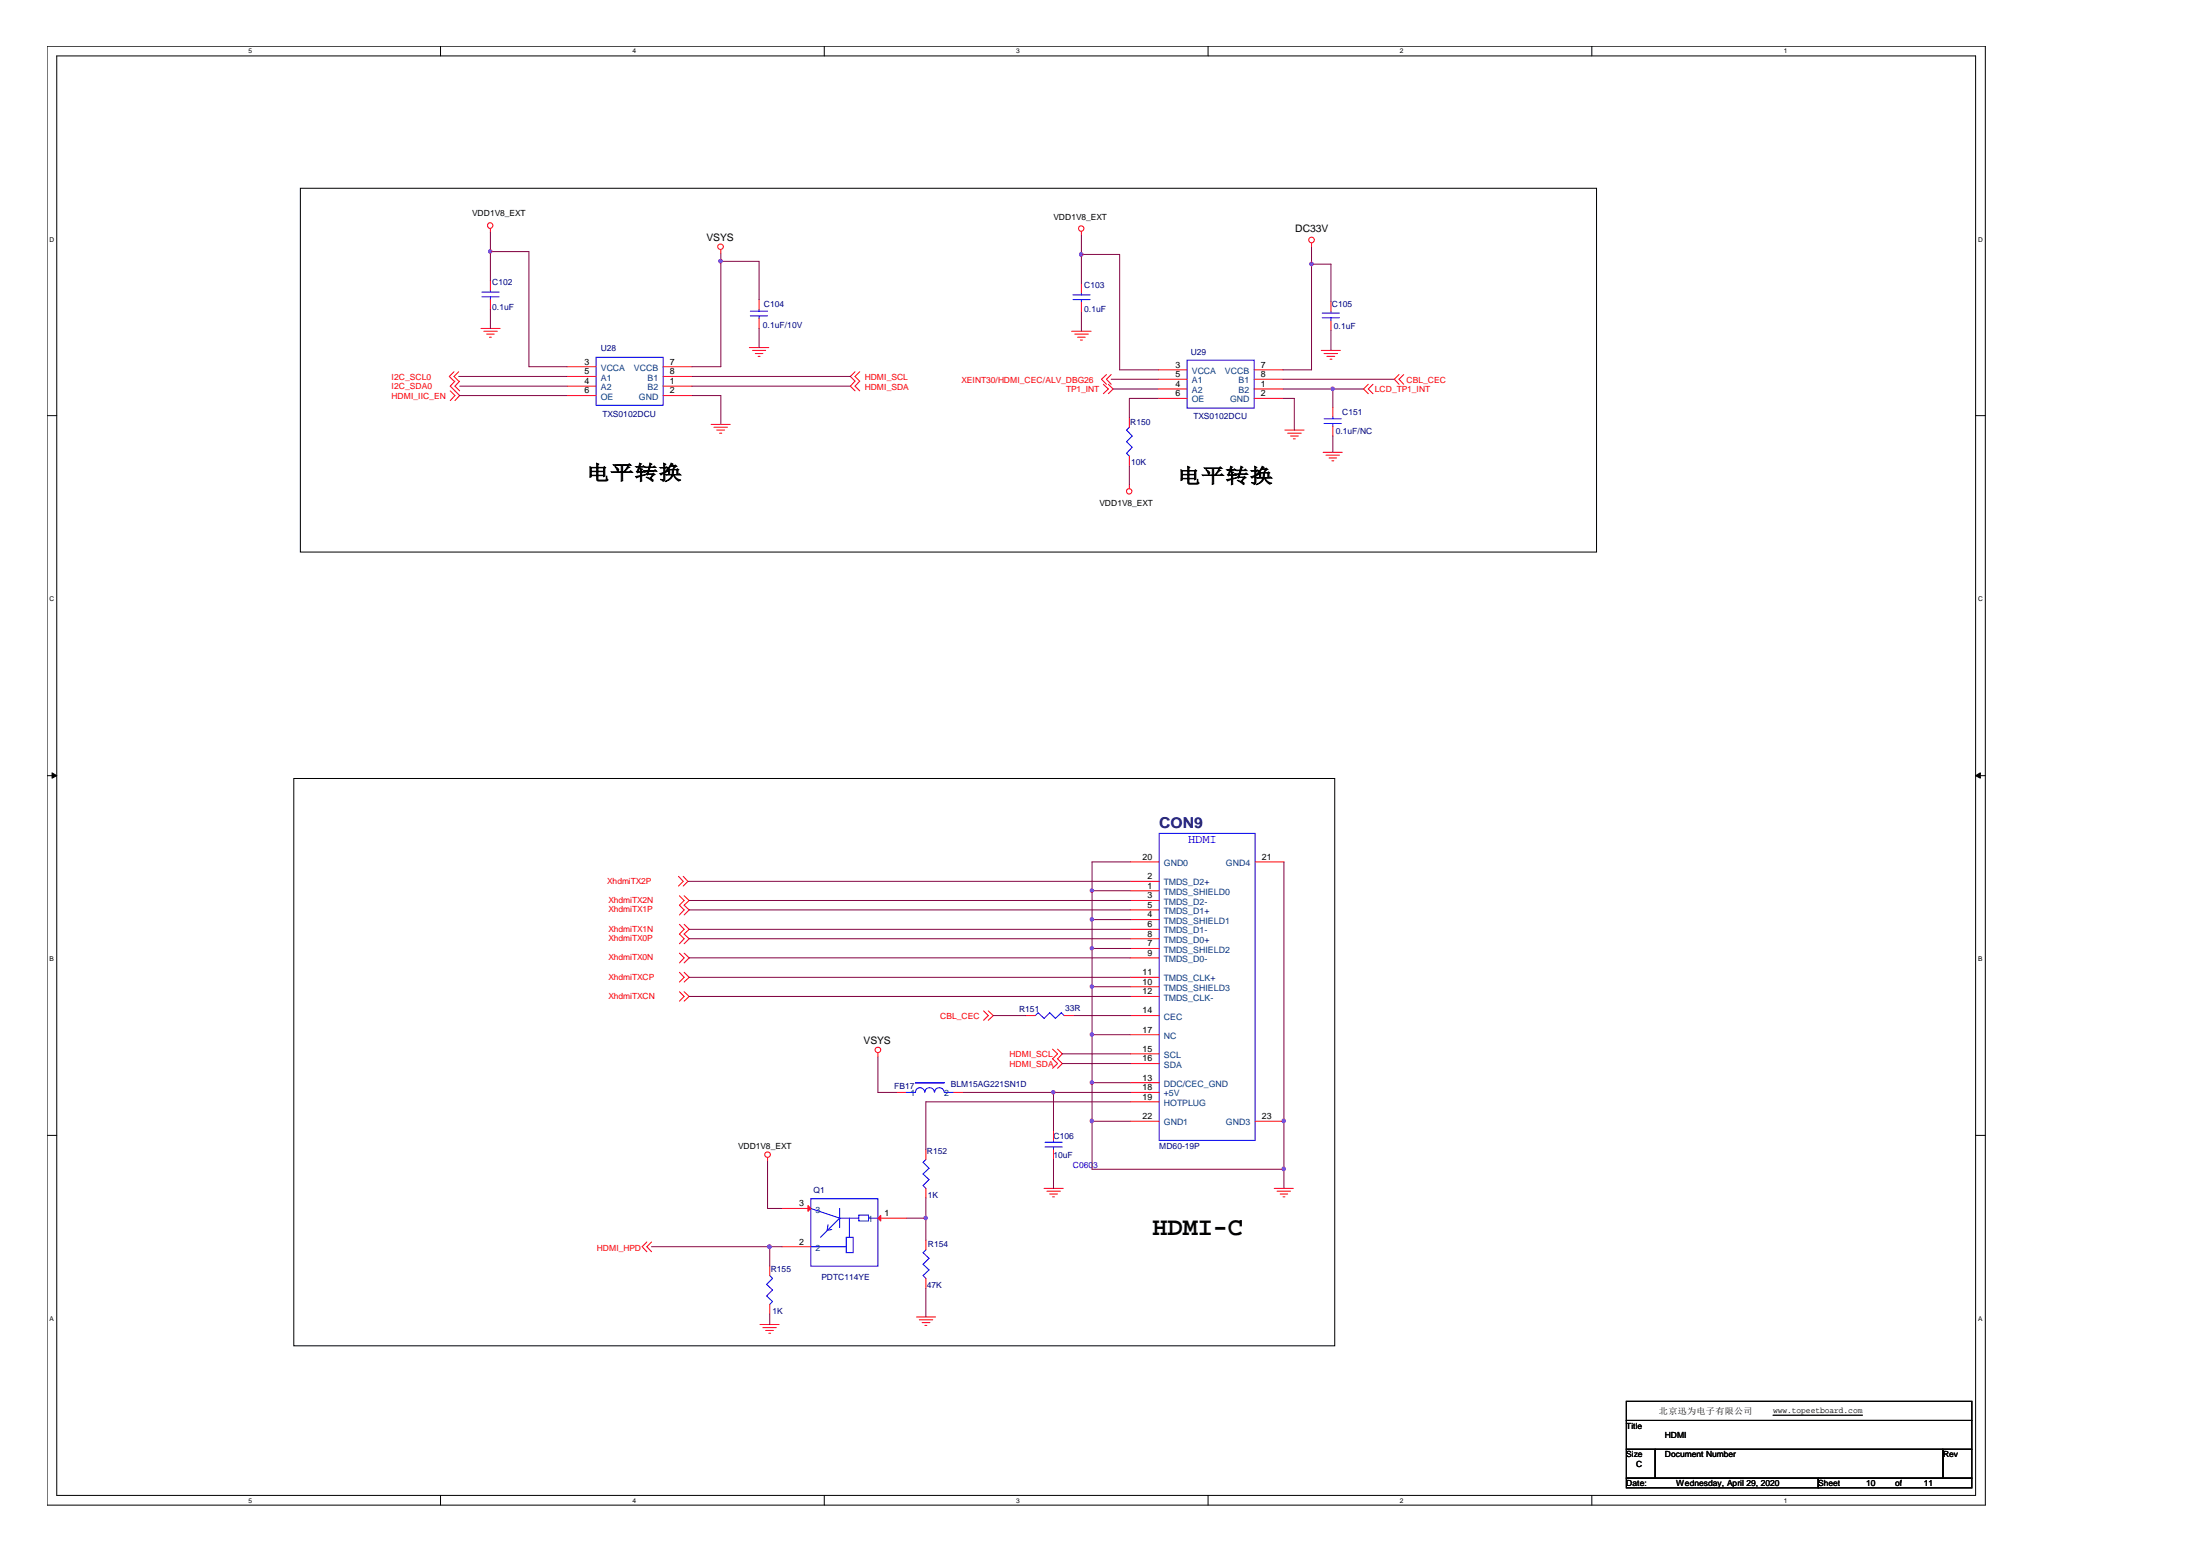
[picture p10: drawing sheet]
<svg xmlns="http://www.w3.org/2000/svg" width="297mm" height="210mm" viewBox="0 0 297 210" stroke-linecap="round" stroke-linejoin="round" font-family="sans-serif">
<path d="M6.3 6.2h261.8v197h-261.8zM7.7 7.5h259v194.4h-259z" fill="none" stroke="#000" stroke-width=".14"/>
<g fill="#fff">
<path d="M33.6 6.4h.5v1h-.5z"/>
<path d="M33.6 202h.5v1h-.5z"/>
</g>
<path d="M59.5 6.2v1.3M59.5 201.9v1.3" fill="none" stroke="#000" stroke-width=".14"/>
<g fill="#fff">
<path d="M85.4 6.4h.5v1h-.5z"/>
<path d="M85.4 202h.5v1h-.5z"/>
</g>
<path d="M111.3 6.2v1.3M111.3 201.9v1.3" fill="none" stroke="#000" stroke-width=".14"/>
<g fill="#fff">
<path d="M137.2 6.4h.5v1h-.5z"/>
<path d="M137.2 202h.5v1h-.5z"/>
</g>
<path d="M163.1 6.2v1.3M163.1 201.9v1.3" fill="none" stroke="#000" stroke-width=".14"/>
<g fill="#fff">
<path d="M189 6.4h.5v1h-.5z"/>
<path d="M189 202h.5v1h-.5z"/>
</g>
<path d="M214.9 6.2v1.3M214.9 201.9v1.3" fill="none" stroke="#000" stroke-width=".14"/>
<g fill="#fff">
<path d="M240.8 6.4h.5v1h-.5z"/>
<path d="M240.8 202h.5v1h-.5z"/>
<path d="M6.7 31.8h.6v1h-.6z"/>
<path d="M267.1 31.8h.6v1h-.6z"/>
<path d="M6.7 80.4h.6v1h-.6z"/>
<path d="M267.1 80.4h.6v1h-.6z"/>
</g>
<path d="M6.3 56.1h1.4M266.7 56.1h1.4" fill="none" stroke="#000" stroke-width=".14"/>
<g fill="#fff">
<path d="M6.7 129h.6v1h-.6z"/>
<path d="M267.1 129h.6v1h-.6z"/>
</g>
<path d="M6.3 104.7h1.4M266.7 104.7h1.4" fill="none" stroke="#000" stroke-width=".14"/>
<g fill="#000" stroke="#000" stroke-width=".14">
<path d="M7 104.3l.7 .4-.7 .3z" fill-rule="evenodd"/>
<path d="M266.7 104.7l.7-.4v.7z" fill-rule="evenodd"/>
</g>
<g fill="#fff">
<path d="M6.7 177.5h.5v1h-.5z"/>
<path d="M267.1 177.5h.5v1h-.5z"/>
</g>
<path d="M40.6 25.4h175v49.1h-175zM39.7 105.1h140.5v76.6h-140.5zM6.3 153.3h1.4M266.7 153.3h1.4M219.6 189.2h46.6v2.5h-46.6zM219.6 191.7h46.6v3.9h-46.6zM219.6 195.6h3.9v3.9h-3.9zM219.6 199.5h25.9v1.3h-25.9zM223.5 195.6h38.8v3.9h-38.8zM245.5 199.5h20.7v1.3h-20.7zM262.3 195.6h3.9v3.9h-3.9z" fill="none" stroke="#000" stroke-width=".14"/>
<path d="M239.4 191h12.1" fill="none" stroke="#000" stroke-width=".18"/>
<g fill="none" stroke="#f00" stroke-width=".14">
<path d="M66.2 30.9v.5M66.2 37.9v1.3M97.3 33.7v.5M146 31.3v.5M146 38.2v1.4M177.1 32.8v.5M60.8 52.8l.6 .6-.6 .7M61.3 50.2l-.6 .6 .6 .6M61.4 51.4l-.6 .7 1.3 1.3-.7 .7M61.9 50.2l-.6 .6 .6 .6M62.1 51.4l-.7 .7 .7 .7M64.9 44.3h2.6"/>
<path d="M65.3 44.7h1.8M65.7 45.1h1M66.1 45.5h.2M66.2 40.4v1.4M76.6 50.8h3.9M76.6 49.5h3.9M76.6 53.4h3.9M76.6 52.1h3.9M89.5 50.8h3.9M89.5 49.5h3.9M89.5 53.4h3.9M89.5 52.1h3.9"/>
<path d="M96 57.3h2.6M96.4 57.7h1.8M96.8 58.1h1M97.2 58.5h.3M101.2 46.9h2.6M101.6 47.3h1.8M102 47.7h1M102.4 48.1h.2M102.5 40.4v1.4M102.5 43v1.3M115.4 50.2l-.6 .6 .6 .6-.6 .7 .6 .7M116.1 50.2l-.7 .6 .7 .6-.7 .7 .7 .7"/>
<path d="M144.7 44.7h2.6M145.1 45.1h1.8M145.5 45.5h1M145.9 45.9h.2M146 40.8v1.3M149 51.9l.6 .6-.6 .6M149.4 50.6l-.7 .6 .7 .7M149.6 51.9l.7 .6-.7 .6M150 50.6l-.6 .6 .6 .7M152.5 56.4v1.3M156.4 51.2h3.9M156.4 49.9h3.9"/>
<path d="M156.4 53.8h3.9M156.4 52.5h3.9M169.3 51.2h3.9M169.3 49.9h3.9M169.3 53.8h3.9M169.3 52.5h3.9M173.5 58.1h2.6M173.9 58.5h1.8M174.2 58.9h1.1M174.6 59.2h.3M178.4 47.3h2.6M178.8 47.7h1.8"/>
<path d="M179.2 48.1h1M179.6 48.5h.2M179.7 40.7v1.3M179.7 43.3v1.3M180 55v1.3M180 57.5v1.4M184.7 51.9l-.6 .6 .6 .6M185.4 51.9l-.7 .6 .7 .6M188.9 50.6l-.6 .6 .6 .7M189.5 50.6l-.6 .6 .6 .7M152.5 61.6v1.3M152.5 65.5v.5"/>
<path d="M178.6 61.1h2.6M179 61.4h1.8M179.5 61.8h1M179.8 62.2h.3M91.6 118.3l.6 .7-.6 .6M92.2 118.3l.7 .7-.7 .6M152.6 116.3h3.9M152.6 119h3.9M169.5 116.3h3.9M91.7 120.9l.7 .7-.7 .6 .7 .6-.7 .7M91.7 124.8l.7 .6-.7 .7 .7 .6-.7 .7M91.7 128.7l.7 .6-.7 .7"/>
<path d="M91.7 131.2l.7 .7-.7 .7M91.7 133.9l.7 .6-.7 .6M92.4 120.9l.6 .7-.6 .6 .6 .6-.6 .7M92.4 124.8l.6 .6-.6 .7 .6 .6-.6 .7M92.4 128.7l.6 .6-.6 .7M92.4 131.2l.6 .7-.6 .7M92.4 133.9l.6 .6-.6 .6M132.8 136.5l.6 .6-.6 .6M133.4 136.5l.7 .6-.7 .6M138.5 137.1h1.3M143.7 137.1h1.3M152.6 137.1h3.9"/>
<path d="M152.6 129.3h3.9M152.6 124.1h3.9M152.6 122.8h3.9M152.6 121.6h3.9M152.6 131.9h3.9M152.6 133.2h3.9M152.6 134.5h3.9M152.6 128h3.9M152.6 126.7h3.9M152.6 125.4h3.9M152.6 120.2h3.9M152.6 139.7h3.9"/>
<path d="M103.6 156.3v.5M118.5 142.1v.6M121 147.5h1.3M125 155.2v1.3M128.8 147.5h1.3M142.1 141.6l.7 .7-.7 .6 .7 .7-.7 .6M142.2 152.6v1.3M142.2 155.2v1.3M142.8 141.6l.6 .7-.6 .6 .6 .7-.6 .6M152.6 147.5h3.9M152.6 142.3h3.9M152.6 146.1h3.9"/>
<path d="M152.6 148.7h3.9M152.6 143.6h3.9M152.6 151.4h3.9M169.5 151.4h3.9M87.3 167.7l-.6 .6 .6 .7M88 167.7l-.7 .6 .7 .7M102.6 178.8h2.6M103 179.2h1.8M103.4 179.6h1M103.8 180h.3M103.9 170.9v1.3M103.9 176.1v1.3"/>
<path d="M105.6 168.3h3.9M105.6 163.1h3.9M118.5 164.4h3.9M123.7 177.8h2.6M124.1 178.2h1.8M124.5 178.5h1.1M124.9 178.9h.2M125 160.4v1.3M125 167.4v1.3M125 172.6v1.3M141 160.4h2.6M141.4 160.8h1.8"/>
<path d="M141.7 161.2h1.1M142.1 161.6h.3M172 160.4h2.6M172.4 160.8h1.8M172.8 161.2h1.1M173.2 161.6h.3"/>
<circle cx="66.2" cy="30.4" r=".38"/>
<circle cx="97.3" cy="33.3" r=".37"/>
<circle cx="146" cy="30.8" r=".37"/>
<circle cx="177.1" cy="32.4" r=".38"/>
<circle cx="152.5" cy="66.3" r=".37"/>
<circle cx="103.6" cy="155.9" r=".37"/>
<circle cx="118.5" cy="141.7" r=".37"/>
</g>
<g fill="none" stroke="#00f" stroke-width=".14">
<path d="M65.1 39.4h2.3M66.2 39.2v.2M144.9 39.8h2.3M146 39.6v.2M65.1 40.1h2.3M66.2 40.1v.3M80.5 48.2h9v6.5h-9zM101.3 42.6h2.3M101.3 42h2.3M102.5 41.8v.2M102.5 42.6v.4M144.9 40.4h2.3"/>
<path d="M146 40.4v.4M152.5 57.7l-.4 .4 .8 .8-.8 .7 .8 .8-.8 .8 .4 .4M160.3 48.6h9v6.5h-9zM178.5 42.9h2.3M178.5 42.3h2.3M178.8 57.2h2.3M178.8 56.5h2.3M179.7 42v.3M179.7 42.9v.4M180 56.3v.2M180 57.2v.3M156.5 112.5h13v41.4h-13z"/>
<path d="M139.8 137.1l.4-.4 .8 .8 .7-.8 .8 .8 .8-.8 .4 .4M122.3 147.5h1.3M123.6 147.4a.61 .61 0 0 1 .6-.6 .61 .61 0 0 1 .6 .6M123.6 146.1h3.9M124.9 147.4a.64 .64 0 0 1 .6-.6 .64 .64 0 0 1 .7 .6M125 156.5l-.4 .4 .8 .8-.8 .8 .8 .7-.8 .8 .4 .4M126.2 147.4a.64 .64 0 0 1 .6-.6 .64 .64 0 0 1 .7 .6M127.5 147.5h1.3M141.1 154.8h2.3M141.1 154.2h2.3M142.2 153.9v.3M142.2 154.8v.4"/>
<path d="M103.9 172.2l.4 .4-.8 .8 .8 .7-.8 .8 .8 .8-.4 .4M109.5 161.8h9v9.1h-9zM109.5 163.1l3.9 1.3M109.5 168.3h4.8M111.8 165.3l-.1 .8 .6-.1M113.4 164.4h2.6M113.4 163.1v2.6M113.4 164.4l-2.6 2.6M114.3 167h.9v2.1h-.9zM114.7 164.4v2.6M116 164h1.3v.8h-1.3zM117.3 164.4h1.2"/>
<path d="M125 168.7l-.4 .4 .8 .8-.8 .8 .8 .7-.8 .8 .4 .4"/>
</g>
<g fill="#f00" stroke="#f00" stroke-width=".14">
<path d="M118.9 164.1v.7l-.4-.4z" fill-rule="evenodd"/>
<path d="M109.1 162.7l.4 .4-.4 .4z" fill-rule="evenodd"/>
</g>
<g fill="none" stroke="#800040" stroke-width=".14">
<path d="M66.2 34h5.2v15.5h5.2M66.2 31.4v6.5M97.3 35.3h5.2v5.1M97.3 34.2v15.3h-3.9M146 34.3h5.2v15.6h5.2M146 31.8v6.4M177.1 33.3v16.6h-3.9M177.1 35.7h2.6v5M61.9 50.8h14.7M62.1 53.4h14.5M62.1 52.1h14.5M66.2 41.8v2.5"/>
<path d="M93.4 53.4h3.9v3.9M93.4 52.1h21.4M93.4 50.8h21.4M102.5 44.3v2.6M146 42.1v2.6M150 51.2h6.4M150.3 52.5h6.1M156.4 53.8h-3.9v2.6M173.2 51.2h15.1M173.2 53.8h1.6v4.3M173.2 52.5h10.9M179.7 44.6v2.7"/>
<path d="M180 52.5v2.5M180 58.9v2.2M152.5 62.9v2.6M92.9 119h59.7M152.6 116.3h-5.2v41.5h26M173.4 116.3v44.1M93 131.9h59.6M93 129.3h59.6M93 125.4h59.6M93 122.8h59.6M93 121.6h59.6M93 126.7h59.6"/>
<path d="M93 134.5h59.6M134.1 137.1h4.4M145 137.1h7.6M147.4 139.7h5.2M147.4 120.2h5.2M147.4 128h5.2M147.4 124.1h5.2M147.4 133.2h5.2M103.6 156.8v6.3h2M118.5 142.7v4.8h2.5M130.1 147.5h22.5M142.2 147.5v5.1"/>
<path d="M142.2 156.5v3.9M143.4 142.3h9.2M143.4 143.6h9.2M147.4 146.1h5.2M147.4 151.4h5.2M152.6 148.7h-27.6v6.5M88 168.3h17.6M103.9 168.3v2.6M103.9 177.4v1.4M122.4 164.4h2.6M125 161.7v5.7M125 173.9v3.9"/>
</g>
<g fill="#f0f" stroke="#f0f" stroke-width=".14">
<path d="M66 33.8h.3l.1 .1-.1 .2-.1 .1-.2-.1z" fill-rule="evenodd"/>
<path d="M145.8 34.2l.2-.1 .2 .1-.1 .3-.1 .1-.2-.1z" fill-rule="evenodd"/>
<path d="M124.8 164.2h.3l.1 .2-.1 .2h-.1h-.2z" fill-rule="evenodd"/>
<path d="M147.3 120h.3l.1 .2-.1 .2-.2 .1-.1-.1z" fill-rule="evenodd"/>
<path d="M147.3 123.9h.3l.1 .2-.1 .2h-.2h-.1z" fill-rule="evenodd"/>
<path d="M147.3 151.1h.1l.2 .1v.3l-.2 .1-.1-.1z" fill-rule="evenodd"/>
<path d="M147.3 133h.3l.1 .2-.1 .1-.2 .1-.1-.1z" fill-rule="evenodd"/>
<path d="M147.3 127.8h.3l.1 .2-.1 .2h-.2h-.1z" fill-rule="evenodd"/>
<path d="M173.2 157.6l.1-.1 .2 .1v.4h-.2h-.1z" fill-rule="evenodd"/>
<path d="M173.2 151.1h.1l.2 .1v.3l-.2 .1-.1-.1z" fill-rule="evenodd"/>
<path d="M147.3 146h.3l.1 .1-.1 .2-.2 .1-.1-.1z" fill-rule="evenodd"/>
<path d="M147.3 139.5h.3l.1 .1-.1 .2-.2 .1-.1-.1z" fill-rule="evenodd"/>
<path d="M142 147.3h.4l.1 .1-.1 .2-.2 .1-.2-.1z" fill-rule="evenodd"/>
<path d="M179.8 52.3h.3l.1 .2-.1 .1-.2 .1-.1-.1z" fill-rule="evenodd"/>
<path d="M66 33.8h.3l.1 .1-.1 .2-.1 .1-.2-.1z" fill-rule="evenodd"/>
<path d="M145.8 34.2l.2-.1 .2 .1-.1 .3-.1 .1-.2-.1z" fill-rule="evenodd"/>
<path d="M124.8 164.2h.3l.1 .2-.1 .2h-.1h-.2z" fill-rule="evenodd"/>
<path d="M147.3 120h.3l.1 .2-.1 .2-.2 .1-.1-.1z" fill-rule="evenodd"/>
<path d="M147.3 123.9h.3l.1 .2-.1 .2h-.2h-.1z" fill-rule="evenodd"/>
<path d="M147.3 151.1h.1l.2 .1v.3l-.2 .1-.1-.1z" fill-rule="evenodd"/>
<path d="M147.3 133h.3l.1 .2-.1 .1-.2 .1-.1-.1z" fill-rule="evenodd"/>
<path d="M147.3 127.8h.3l.1 .2-.1 .2h-.2h-.1z" fill-rule="evenodd"/>
<path d="M173.2 157.6l.1-.1 .2 .1v.4h-.2h-.1z" fill-rule="evenodd"/>
<path d="M173.2 151.1h.1l.2 .1v.3l-.2 .1-.1-.1z" fill-rule="evenodd"/>
<path d="M147.3 146h.3l.1 .1-.1 .2-.2 .1-.1-.1z" fill-rule="evenodd"/>
<path d="M147.3 139.5h.3l.1 .1-.1 .2-.2 .1-.1-.1z" fill-rule="evenodd"/>
<path d="M142 147.3h.4l.1 .1-.1 .2-.2 .1-.2-.1z" fill-rule="evenodd"/>
<path d="M179.8 52.3h.3l.1 .2-.1 .1-.2 .1-.1-.1z" fill-rule="evenodd"/>
<circle cx="97.3" cy="35.2" r=".25"/>
<circle cx="177.1" cy="35.6" r=".25"/>
<circle cx="103.9" cy="168.3" r=".26"/>
</g>
<text font-size="3.5" x="155.6" y="166.7">HDMI-C</text>
<g font-size="2.7">
<text x="79.2" y="64.7">电平转换</text>
<text x="159" y="65.2">电平转换</text>
</g>
<text font-size="2" fill="#000080" x="156.5" y="111.8">CON9</text>
<text font-size="1.7" fill="#00f" x="160.4" y="113.8">HDMI</text>
<g font-size="1.4">
<text x="95.4" y="32.6">VSYS</text>
<text x="174.9" y="31.4">DC33V</text>
<text x="116.6" y="141">VSYS</text>
</g>
<g font-size="1.2">
<text x="78.9" y="50.5">5</text>
<text x="78.9" y="49.2">3</text>
<text x="78.9" y="53.1">6</text>
<text x="78.9" y="51.8">4</text>
<text x="90.4" y="50.5">8</text>
<text x="90.4" y="49.2">7</text>
<text x="90.4" y="53.1">2</text>
<text x="90.4" y="51.8">1</text>
<text x="158.7" y="50.9">5</text>
<text x="158.7" y="49.6">3</text>
<text x="158.7" y="53.5">6</text>
<text x="158.7" y="52.2">4</text>
<text x="170.2" y="50.9">8</text>
<text x="170.2" y="49.6">7</text>
<text x="170.2" y="52.2">1</text>
<text x="170.2" y="53.5">2</text>
<text x="154.3" y="116">20</text>
<text x="154.9" y="118.7">2</text>
<text x="154.9" y="119.9">1</text>
<text x="170.3" y="116">21</text>
<text x="154.9" y="123.8">4</text>
<text x="154.9" y="122.5">5</text>
<text x="154.9" y="121.3">3</text>
<text x="154.9" y="125.2">6</text>
<text x="154.3" y="131.6">11</text>
<text x="154.9" y="129">9</text>
<text x="154.9" y="127.7">7</text>
<text x="154.9" y="126.4">8</text>
<text x="154.3" y="132.9">10</text>
<text x="154.3" y="136.8">14</text>
<text x="154.3" y="134.2">12</text>
<text x="154.3" y="142">15</text>
<text x="154.3" y="139.4">17</text>
<text x="154.3" y="143.3">16</text>
<text x="154.3" y="145.9">13</text>
<text x="154.3" y="147.2">18</text>
<text x="154.3" y="148.4">19</text>
<text x="154.3" y="151.1">22</text>
<text x="170.3" y="151.1">23</text>
<text x="107.9" y="168">2</text>
<text x="107.9" y="162.8">3</text>
<text x="119.4" y="164.1">1</text>
</g>
<g font-size="1.2" fill="#004080">
<text x="81.1" y="51.4">A1</text>
<text x="81.1" y="50.1">VCCA</text>
<text x="81.1" y="53.9">OE</text>
<text x="81.1" y="52.7">A2</text>
<text x="85.6" y="50.1">VCCB</text>
<text x="86.3" y="53.9">GND</text>
<text x="87.4" y="51.4">B1</text>
<text x="87.4" y="52.7">B2</text>
<text x="160.9" y="51.7">A1</text>
<text x="160.9" y="50.5">VCCA</text>
<text x="160.9" y="53.1">A2</text>
<text x="165.4" y="50.5">VCCB</text>
<text x="167.2" y="51.7">B1</text>
<text x="167.2" y="53.1">B2</text>
<text x="160.9" y="54.3">OE</text>
<text x="166.1" y="54.3">GND</text>
<text x="157.1" y="116.9">GND0</text>
<text x="157.1" y="119.5">TMDS_D2+</text>
<text x="165.5" y="116.9">GND4</text>
<text x="157.1" y="124.7">TMDS_SHIELD1</text>
<text x="157.1" y="123.4">TMDS_D1+</text>
<text x="157.1" y="122.1">TMDS_D2-</text>
<text x="157.1" y="126">TMDS_D1-</text>
<text x="157.1" y="120.8">TMDS_SHIELD0</text>
<text x="157.1" y="129.9">TMDS_D0-</text>
<text x="157.1" y="128.6">TMDS_SHIELD2</text>
<text x="157.1" y="127.3">TMDS_D0+</text>
<text x="157.1" y="132.5">TMDS_CLK+</text>
<text x="157.1" y="133.7">TMDS_SHIELD3</text>
<text x="157.1" y="137.6">CEC</text>
<text x="157.1" y="135.1">TMDS_CLK-</text>
<text x="157.1" y="142.8">SCL</text>
<text x="157.1" y="140.2">NC</text>
<text x="122.9" y="148">1</text>
<text x="127.5" y="148">2</text>
<text x="157.1" y="146.7">DDC/CEC_GND</text>
<text x="157.1" y="148">+5V</text>
<text x="157.1" y="149.3">HOTPLUG</text>
<text x="157.1" y="144.1">SDA</text>
<text x="157.1" y="151.9">GND1</text>
<text x="165.5" y="151.9">GND3</text>
<text x="110.1" y="163.7">3</text>
<text x="117.2" y="165">1</text>
<text x="110.1" y="168.8">2</text>
</g>
<g font-size="1.1">
<text x="63.8" y="29.1">VDD1V8_EXT</text>
<text x="142.2" y="29.6">VDD1V8_EXT</text>
<text x="148.5" y="68.3">VDD1V8_EXT</text>
<text x="99.7" y="155.2">VDD1V8_EXT</text>
<text x="224" y="190.9">北京迅为电子有限公司</text>
<text x="239.4" y="190.8">www.topeetboard.com</text>
<text x="219.6" y="192.8">Title</text>
<text x="219.6" y="196.7">Size</text>
<text x="224.8" y="196.7">Document Number</text>
<text x="224.8" y="194.2">HDMI</text>
<text x="262.3" y="196.7">Rev</text>
<text x="219.6" y="200.6">Date:</text>
<text x="220.9" y="198">C</text>
<text x="226.3" y="200.6">Wednesday, April 29, 2020</text>
<text x="245.5" y="200.6">Sheet</text>
<text x="252" y="200.6">10</text>
<text x="255.9" y="200.6">of</text>
<text x="259.8" y="200.6">11</text>
</g>
<g font-size="1.1" fill="#000080">
<text x="66.5" y="38.5">C102</text>
<text x="66.5" y="41.8">0.1uF</text>
<text x="103.1" y="41.4">C104</text>
<text x="146.4" y="38.8">C103</text>
<text x="179.8" y="41.4">C105</text>
<text x="81.1" y="47.4">U28</text>
<text x="103" y="44.3">0.1uF/10V</text>
<text x="146.4" y="42.1">0.1uF</text>
<text x="160.8" y="47.9">U29</text>
<text x="180.1" y="44.4">0.1uF</text>
<text x="81.4" y="56.3">TXS0102DCU</text>
<text x="152.6" y="57.4">R150</text>
<text x="161.2" y="56.6">TXS0102DCU</text>
<text x="180.3" y="58.6">0.1uF/NC</text>
<text x="181.2" y="56.1">C151</text>
<text x="152.7" y="62.8">10K</text>
<text x="137.6" y="136.6">R151</text>
<text x="143.8" y="136.5">33R</text>
<text x="120.7" y="147">FB17</text>
<text x="128.4" y="146.7">BLM15AG221SN1D</text>
<text x="125.1" y="155.8">R152</text>
<text x="142.2" y="153.7">C106</text>
<text x="156.5" y="155">MD60-19P</text>
<text x="109.9" y="161">Q1</text>
<text x="125.3" y="161.8">1K</text>
<text x="142.2" y="156.3">10uF</text>
<text x="104.1" y="171.8">R155</text>
<text x="110.9" y="172.8">PDTC114YE</text>
<text x="125.1" y="173.8">47K</text>
<text x="125.3" y="168.4">R154</text>
<text x="104.3" y="177.3">1K</text>
</g>
<g font-size="1.1" fill="#f00">
<text x="52.9" y="51.3">I2C_SCL0</text>
<text x="52.9" y="52.5">I2C_SDA0</text>
<text x="52.9" y="53.9">HDMI_IIC_EN</text>
<text x="116.8" y="51.3">HDMI_SCL</text>
<text x="116.8" y="52.7">HDMI_SDA</text>
<text x="129.8" y="51.7">XEINT30/HDMI_CEC/ALV_DBG26</text>
<text x="143.9" y="53">TP1_INT</text>
<text x="185.6" y="53">LCD_TP1_INT</text>
<text x="189.9" y="51.7">CBL_CEC</text>
<text x="82" y="119.3">XhdmiTX2P</text>
<text x="82.2" y="121.8">XhdmiTX2N</text>
<text x="82.2" y="123.2">XhdmiTX1P</text>
<text x="82.2" y="125.7">XhdmiTX1N</text>
<text x="82.2" y="127.1">XhdmiTX0P</text>
<text x="82.2" y="129.6">XhdmiTX0N</text>
<text x="82.2" y="132.2">XhdmiTXCP</text>
<text x="82.2" y="134.8">XhdmiTXCN</text>
<text x="127" y="137.6">CBL_CEC</text>
<text x="136.3" y="142.7">HDMI_SCL</text>
<text x="136.3" y="144">HDMI_SDA</text>
<text x="80.6" y="168.9">HDMI_HPD</text>
</g>
<text font-size="1.1" fill="#00f" x="144.9" y="157.6">C0603</text>
<g font-size=".9">
<text x="33.6" y="7.2">5</text>
<text x="85.4" y="7.2">4</text>
<text x="137.2" y="7.2">3</text>
<text x="189" y="7.2">2</text>
<text x="240.8" y="7.2">1</text>
<text x="6.7" y="32.6">D</text>
<text x="267.1" y="32.6">D</text>
<text x="6.7" y="81.2">C</text>
<text x="267.1" y="81.2">C</text>
<text x="6.7" y="129.8">B</text>
<text x="267.1" y="129.8">B</text>
<text x="6.7" y="178.3">A</text>
<text x="267.1" y="178.3">A</text>
<text x="33.6" y="202.8">5</text>
<text x="85.4" y="202.8">4</text>
<text x="137.2" y="202.8">3</text>
<text x="189" y="202.8">2</text>
<text x="240.8" y="202.8">1</text>
</g>
</svg>
